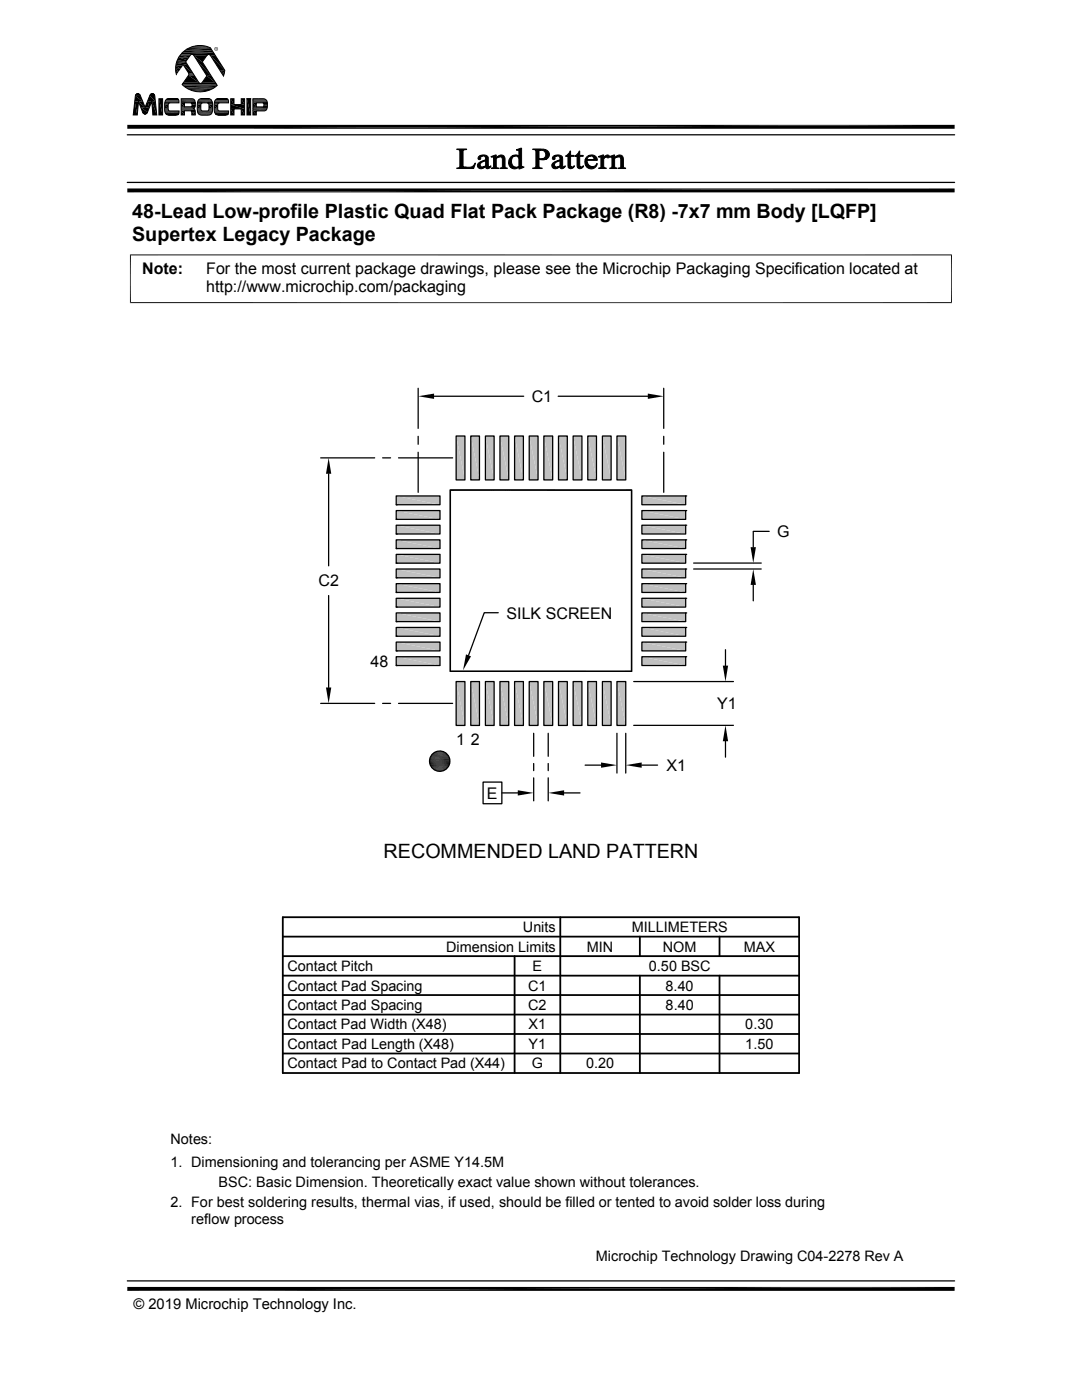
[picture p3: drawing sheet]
<svg xmlns="http://www.w3.org/2000/svg" width="216mm" height="279mm" viewBox="0 0 216 279" stroke-linecap="round" stroke-linejoin="round" font-family="sans-serif">
<g fill="#c0c0c0">
<path d="M123.1 87l1.8 8.8h-1.8z"/>
<path d="M123.1 87h1.8v8.8z"/>
<path d="M120.2 87l1.7 8.8h-1.7z"/>
<path d="M120.2 87h1.7v8.8z"/>
<path d="M117.3 87l1.7 8.8h-1.7z"/>
<path d="M117.3 87h1.7v8.8z"/>
<path d="M114.4 87l1.7 8.8h-1.7z"/>
<path d="M114.4 87h1.7v8.8z"/>
<path d="M111.4 87l1.8 8.8h-1.8z"/>
<path d="M111.4 87h1.8v8.8z"/>
<path d="M108.5 87l1.8 8.8h-1.8z"/>
<path d="M108.5 87h1.8v8.8z"/>
<path d="M105.6 87l1.8 8.8h-1.8z"/>
<path d="M105.6 87h1.8v8.8z"/>
<path d="M102.7 87l1.7 8.8h-1.7z"/>
<path d="M102.7 87h1.7v8.8z"/>
<path d="M99.8 87l1.7 8.8h-1.7z"/>
<path d="M99.8 87h1.7v8.8z"/>
<path d="M96.9 87l1.7 8.8h-1.7z"/>
<path d="M96.9 87h1.7v8.8z"/>
<path d="M93.9 87l1.8 8.8h-1.8z"/>
<path d="M93.9 87h1.8v8.8z"/>
<path d="M91 87l1.8 8.8h-1.8z"/>
<path d="M91 87h1.8v8.8z"/>
<path d="M128.1 99l8.7 1.7h-8.7z"/>
<path d="M128.1 99h8.7v1.7z"/>
<path d="M79.1 99l8.7 1.7h-8.7z"/>
<path d="M79.1 99h8.7v1.7z"/>
<path d="M128.1 101.9l8.7 1.8h-8.7z"/>
<path d="M128.1 101.9h8.7v1.8z"/>
<path d="M79.1 101.9l8.7 1.8h-8.7z"/>
<path d="M79.1 101.9h8.7v1.8z"/>
<path d="M128.1 104.8l8.7 1.8h-8.7z"/>
<path d="M128.1 104.8h8.7v1.8z"/>
<path d="M79.1 104.8l8.7 1.8h-8.7z"/>
<path d="M79.1 104.8h8.7v1.8z"/>
<path d="M128.1 107.7l8.7 1.8h-8.7z"/>
<path d="M128.1 107.7h8.7v1.8z"/>
<path d="M79.1 107.7l8.7 1.8h-8.7z"/>
<path d="M79.1 107.7h8.7v1.8z"/>
<path d="M128.1 110.6l8.7 1.8h-8.7z"/>
<path d="M128.1 110.6h8.7v1.8z"/>
<path d="M79.1 110.6l8.7 1.8h-8.7z"/>
<path d="M79.1 110.6h8.7v1.8z"/>
<path d="M128.1 113.6l8.7 1.7h-8.7z"/>
<path d="M128.1 113.6h8.7v1.7z"/>
<path d="M79.1 113.6l8.7 1.7h-8.7z"/>
<path d="M79.1 113.6h8.7v1.7z"/>
<path d="M128.1 116.5l8.7 1.7h-8.7z"/>
<path d="M128.1 116.5h8.7v1.7z"/>
<path d="M79.1 116.5l8.7 1.7h-8.7z"/>
<path d="M79.1 116.5h8.7v1.7z"/>
<path d="M128.1 119.4l8.7 1.8h-8.7z"/>
<path d="M128.1 119.4h8.7v1.8z"/>
<path d="M79.1 119.4l8.7 1.8h-8.7z"/>
<path d="M79.1 119.4h8.7v1.8z"/>
<path d="M128.1 122.3l8.7 1.8h-8.7z"/>
<path d="M128.1 122.3h8.7v1.8z"/>
<path d="M79.1 122.3l8.7 1.8h-8.7z"/>
<path d="M79.1 122.3h8.7v1.8z"/>
<path d="M128.1 125.2l8.7 1.8h-8.7z"/>
<path d="M128.1 125.2h8.7v1.8z"/>
<path d="M79.1 125.2l8.7 1.8h-8.7z"/>
<path d="M79.1 125.2h8.7v1.8z"/>
<path d="M128.1 128.1l8.7 1.8h-8.7z"/>
<path d="M128.1 128.1h8.7v1.8z"/>
<path d="M79.1 128.1l8.7 1.8h-8.7z"/>
<path d="M79.1 128.1h8.7v1.8z"/>
<path d="M128.1 131.1l8.7 1.7h-8.7z"/>
<path d="M128.1 131.1h8.7v1.7z"/>
<path d="M79.1 131.1l8.7 1.7h-8.7z"/>
<path d="M79.1 131.1h8.7v1.7z"/>
<path d="M123.1 136l1.8 8.8h-1.8z"/>
<path d="M123.1 136h1.8v8.8z"/>
<path d="M120.2 136l1.7 8.8h-1.7z"/>
<path d="M120.2 136h1.7v8.8z"/>
<path d="M117.3 136l1.7 8.8h-1.7z"/>
<path d="M117.3 136h1.7v8.8z"/>
<path d="M114.4 136l1.7 8.8h-1.7z"/>
<path d="M114.4 136h1.7v8.8z"/>
<path d="M111.4 136l1.8 8.8h-1.8z"/>
<path d="M111.4 136h1.8v8.8z"/>
<path d="M108.5 136l1.8 8.8h-1.8z"/>
<path d="M108.5 136h1.8v8.8z"/>
<path d="M105.6 136l1.8 8.8h-1.8z"/>
<path d="M105.6 136h1.8v8.8z"/>
<path d="M102.7 136l1.7 8.8h-1.7z"/>
<path d="M102.7 136h1.7v8.8z"/>
<path d="M99.8 136l1.7 8.8h-1.7z"/>
<path d="M99.8 136h1.7v8.8z"/>
<path d="M96.9 136l1.7 8.8h-1.7z"/>
<path d="M96.9 136h1.7v8.8z"/>
<path d="M93.9 136l1.8 8.8h-1.8z"/>
<path d="M93.9 136h1.8v8.8z"/>
<path d="M91 136l1.8 8.8h-1.8z"/>
<path d="M91 136h1.8v8.8z"/>
</g>
<g fill="none" stroke="#000" stroke-width=".25">
<path d="M25.4 36.4h165.1M25.4 26.9h165.1M83.4 77.5v8M86.6 79.1h17.9M111.4 79.1h17.9M132.4 77.5v8M64 91.4h10.8M65.6 94.6v18.3M76.3 91.4h1.6M79.1 99h8.7v1.7h-8.7zM79.5 91.4h10.8M83.4 87.1v1.6"/>
<path d="M83.4 90.3v8M89.9 97.8h36.1v36.2h-36.1zM91 87h1.8v8.8h-1.8zM93.9 87h1.8v8.8h-1.8zM96.9 87h1.7v8.8h-1.7zM99.8 87h1.7v8.8h-1.7zM102.7 87h1.7v8.8h-1.7zM105.6 87h1.8v8.8h-1.8zM108.5 87h1.8v8.8h-1.8zM111.4 87h1.8v8.8h-1.8zM114.4 87h1.7v8.8h-1.7zM117.3 87h1.7v8.8h-1.7z"/>
<path d="M120.2 87h1.7v8.8h-1.7zM123.1 87h1.8v8.8h-1.8zM128.1 99h8.7v1.7h-8.7zM132.4 87.1v1.6M132.4 90.3v8M136.8 99h.1M65.6 118.9v18.3M79.1 119.4h8.7v1.8h-8.7zM79.1 116.5h8.7v1.7h-8.7zM79.1 118.2h.1M79.1 113.6h8.7v1.7h-8.7zM79.1 115.3h.1"/>
<path d="M79.1 110.6h8.7v1.8h-8.7zM79.1 112.4h.1M79.1 107.7h8.7v1.8h-8.7zM79.1 109.5h.1M79.1 104.8h8.7v1.8h-8.7zM79.1 106.6h.1M79.1 101.9h8.7v1.8h-8.7zM79.1 103.7h.1M79.1 100.7h.1M128.1 101.9h8.7v1.8h-8.7zM128.1 104.8h8.7v1.8h-8.7zM128.1 107.7h8.7v1.8h-8.7z"/>
<path d="M128.1 110.6h8.7v1.8h-8.7zM128.1 113.6h8.7v1.7h-8.7zM128.1 116.5h8.7v1.7h-8.7zM128.1 119.4h8.7v1.8h-8.7zM136.8 101.9h.1M136.8 104.8h.1M136.8 107.7h.1M136.8 110.6h.1M136.8 113.6h.1M136.8 116.5h.1M136.8 119.4h.1M138.4 113.6h13.5"/>
<path d="M138.4 112.4h13.5M150.3 116.7v3.2M153.5 106h-3.2v3.2M79.1 131.1h8.7v1.7h-8.7zM79.1 132.8h.1M79.1 128.1h8.7v1.8h-8.7zM79.1 129.9h.1M79.1 125.2h8.7v1.8h-8.7zM79.1 127h.1M79.1 122.3h8.7v1.8h-8.7zM79.1 124.1h.1M79.1 121.2h.1"/>
<path d="M91 136h1.8v8.8h-1.8zM93.9 136h1.8v8.8h-1.8zM96.9 136h1.7v8.8h-1.7zM99.4 122.3h-2.8l-3.1 8.5M99.8 136h1.7v8.8h-1.7zM102.7 136h1.7v8.8h-1.7zM105.6 136h1.8v8.8h-1.8zM108.5 136h1.8v8.8h-1.8zM111.4 136h1.8v8.8h-1.8zM114.4 136h1.7v8.8h-1.7zM117.3 136h1.7v8.8h-1.7zM120.2 136h1.7v8.8h-1.7z"/>
<path d="M123.1 136h1.8v8.8h-1.8zM126.4 136h19.9M128.1 122.3h8.7v1.8h-8.7zM128.1 125.2h8.7v1.8h-8.7zM128.1 128.1h8.7v1.8h-8.7zM128.1 131.1h8.7v1.7h-8.7zM136.8 122.3h.1M136.8 125.2h.1M136.8 128.1h.1M136.8 131.1h.1M144.8 129.7v3.1M64 140.4h10.8"/>
<path d="M76.3 140.4h1.6M79.5 140.4h10.8M96.4 156.1h3.7v4.3h-3.7zM100.1 158.2h3.2M106.5 146.3v4.6M106.5 152.4v1.4M106.5 155.2v4.6M109.4 146.3v4.6M109.4 152.4v1.4M109.4 155.2v4.6M112.6 158.2h3.1M116.8 152.7h3.1"/>
<path d="M123.1 146.3v8M124.9 146.3v8M126.4 144.8h19.9M128 152.7h3.2M144.8 147.9v3.2M25.4 255.6h165.1"/>
<circle cx="87.7" cy="151.9" r="2.03"/>
</g>
<g fill="#000" stroke="#000" stroke-width=".2">
<path d="M98 31.2l.3 .1zM103.1 29.9h.2zM119.4 31.2l.3 .1zM121.6 31.2l.3 .1z"/>
<path d="M91.1 29.7h2l-.5 .2-.2 .5v2.8l.2 .2h.4h-1.3l.1-3.1a.43 .43 0 0 0-.7-.5z" fill-rule="evenodd"/>
<path d="M91.1 33.5l3-.2 .8-.7-.4 1h-3.4z" fill-rule="evenodd"/>
<path d="M95.5 31.3l.3-.2h.6h-.2a.42 .42 0 0 0-.3 .6l-.2 .2a.32 .32 0 0 1-.3-.2 .32 .32 0 0 1 .1-.4z" fill-rule="evenodd"/>
<path d="M95.5 32.5l.8-.4h.6a1.12 1.12 0 0 0-1.1 .9l.4 .3 .6 .1a.78 .78 0 0 1-1 .3 .78 .78 0 0 1-.5-1z" fill-rule="evenodd"/>
<path d="M95.8 31.1l.2-.1a1.19 1.19 0 0 1 1.4 .5l.1 1.7 .3 .2a.49 .49 0 0 1-.4 .3 .49 .49 0 0 1-.5-.3v-.1l-.2-.1 .2-.1v-1l-.4-.1 .4-.2a.51 .51 0 0 0-.5-.7z" fill-rule="evenodd"/>
<path d="M96.3 33.4l.6-.1z" fill-rule="evenodd"/>
<path d="M97.6 33.3l.3-.2-.1 .3z" fill-rule="evenodd"/>
<path d="M98 31.2l1-.3v.6h-.5z" fill-rule="evenodd"/>
<path d="M98.5 31.5l1.3-.2-.8 .3v1.4a.39 .39 0 0 0 .1 .4 .39 .39 0 0 0 .4 .1v.1h-1.5l.5-.3z" fill-rule="evenodd"/>
<path d="M99.3 31.3a.84 .84 0 0 1 .9-.4 .84 .84 0 0 1 .6 .8v1.6l.4 .3h-1.4l.3-.1 .1-.3v-1.6l-.4-.3z" fill-rule="evenodd"/>
<path d="M101.8 31.4l.5-.3h.6a1.19 1.19 0 0 0-.8 1.2 1.19 1.19 0 0 0 .9 1.1h-1.1a1.4 1.4 0 0 1-.1-2z" fill-rule="evenodd"/>
<path d="M102.3 31.1l.7-.2 .5 .3z" fill-rule="evenodd"/>
<path d="M103.1 29.9l1-.3v3.4l.2 .3h-.8a1.18 1.18 0 0 1-1.6 .1h1.1l.5-.3v-1.4l-.3-.5h.3v-1.1z" fill-rule="evenodd"/>
<path d="M103.5 33.3l1.1 .1-1.1 .3z" fill-rule="evenodd"/>
<path d="M106.8 30h1.2h-.5v1.6l1.6 .1-1.6 .1 .1 1.4a.47 .47 0 0 0 .6 .3v.1h-1.9l.6-.2v-.3z" fill-rule="evenodd"/>
<path d="M106.3 29.7l1.8 .1a1.12 1.12 0 0 1 1.3 .5 1.12 1.12 0 0 1-.3 1.4h-1a.86 .86 0 0 0 .8-.7 .86 .86 0 0 0-.5-1h-1.6z" fill-rule="evenodd"/>
<path d="M107.5 31.8h1.4z" fill-rule="evenodd"/>
<path d="M110.4 31.2l.2-.1h.6a.42 .42 0 0 0-.5 .6 .33 .33 0 0 1-.5 0 .33 .33 0 0 1 .2-.5z" fill-rule="evenodd"/>
<path d="M110.4 32.5l.9-.5 .4 .1a1.08 1.08 0 0 0-1 .9l.3 .3 .6 .1a.79 .79 0 0 1-1 .2 .79 .79 0 0 1-.4-.9z" fill-rule="evenodd"/>
<path d="M110.6 31.1l.5-.2a.87 .87 0 0 1 1.2 .7v1.6l.4 .2a.49 .49 0 0 1-.5 .3 .49 .49 0 0 1-.4-.3l-.1-.1-.2-.1 .2-.1v-1l-.4-.1 .4-.2a.51 .51 0 0 0-.5-.7z" fill-rule="evenodd"/>
<path d="M111.1 33.4l.6-.1z" fill-rule="evenodd"/>
<path d="M112.4 33.3l.4-.2-.1 .3z" fill-rule="evenodd"/>
<path d="M113.7 30.1h.2v.9h.6v.2h-.6v1.9l.3 .2-.8 .1-.1-2.2-.4-.1 .5-.4z" fill-rule="evenodd"/>
<path d="M113.4 33.4l.9-.1 .3-.2v.1a.68 .68 0 0 1-1.2 .2z" fill-rule="evenodd"/>
<path d="M115.6 30.1l.1 .9h.7v.2h-.7v1.7l.1 .4h.2l-.8 .1-.1-2.2-.4-.1 .5-.4z" fill-rule="evenodd"/>
<path d="M115.2 33.4l.9-.1 .2-.2h.2l-.1 .1a.68 .68 0 0 1-1.2 .2z" fill-rule="evenodd"/>
<path d="M117.1 31.3l.3-.2h.5a.72 .72 0 0 0-.7 .7l-.4 .1z" fill-rule="evenodd"/>
<path d="M117.4 31.1a1.17 1.17 0 0 1 1.8 .9h-2a1.1 1.1 0 0 0 1 1.2l-1.2 .1-.3-.7 .1-.7 1.7-.1v-.1a.61 .61 0 0 0-.6-.6z" fill-rule="evenodd"/>
<path d="M117 33.3l1.2-.1a.92 .92 0 0 0 .9-.6 1.18 1.18 0 0 1-.8 1.1 1.18 1.18 0 0 1-1.3-.4z" fill-rule="evenodd"/>
<path d="M119.4 31.2l1.1-.3v.6h.1l-.1 .2v1.6l.5 .3h-1.5l.4-.3v-1.8z" fill-rule="evenodd"/>
<path d="M120.6 31.3h.3l-.4 .2z" fill-rule="evenodd"/>
<path d="M120.6 31.3a.5 .5 0 0 1 .6-.4 .5 .5 0 0 1 .4 .5l-.3 .1z" fill-rule="evenodd"/>
<path d="M121.6 31.2l1-.3v.6h-.5z" fill-rule="evenodd"/>
<path d="M122.1 31.5l1.3-.2-.8 .3 .1 1.7 .4 .3h-1.4l.4-.3z" fill-rule="evenodd"/>
<path d="M122.9 31.3a.84 .84 0 0 1 .9-.4 .84 .84 0 0 1 .6 .9v1.5l.4 .3h-1.4l.3-.1 .2-.3-.1-1.6-.4-.3z" fill-rule="evenodd"/>
</g>
<g fill="#000">
<path d="M27 19.1l1 .1h-1zM27 19.1h1v.1zM27 19.2l1.5 1.1h-1.6zM27 19.2h1l.5 1.1zM27 19l1 .1zM27.1 18.9h.9zM27.1 18.9l.9 .1zM27.1 18.9h.8zM27.2 18.8l.7 .1zM27.2 18.8h.6zM27.2 18.8h.5zM27.3 18.7l.4 .1z"/>
<path d="M27.3 18.7h.4zM27.4 18.7h.2zM27.4 18.7h.3zM27.5 18.7h.1zM29.9 19.1l1.1 1.1h-1.6zM29.9 19.1h1l.1 1.1zM29.9 19h1zM29.9 19l1 .1zM29.9 18.9l1 .1zM29.9 18.9h.9zM30 18.9h.8zM30.1 18.8l.7 .1z"/>
<path d="M30.1 18.8h.6zM30.1 18.7l.5 .1zM30.1 18.7h.5zM30.2 18.7h.4zM30.2 18.7h.3zM30.3 18.7h.2zM31.7 19.7l.7 3.2h-.7zM31.7 19.7h.7v3.2zM33.5 19.7h2zM33.5 19.7h1.9zM33.5 19.7h1.8zM33.6 19.7h1.7z"/>
<path d="M35 13.7l.6 .6h-.5zM35 13.7h1l-.4 .6zM35.1 13.1l.9 .6h-1zM35.1 13.1h1.4l-.5 .6zM35.1 14.3l.1 .6zM35.1 14.3h.5l-.4 .6zM35.1 13l1.4 .1h-1.4zM35.1 13h1.5l-.1 .1zM35.3 12.3l1.9 .3h-2zM35.3 12.3h1.7l.2 .3zM35.4 12l1.6 .3h-1.7zM35.4 12h1.9l-.3 .3z"/>
<path d="M35.6 11.5l1.7 .5h-1.9zM35.6 11.5h2.1l-.4 .5zM36.6 13l1.9 1.6h-.9zM36.6 13h.8l1.1 1.6zM37.6 15l2.1 1.5h-3.1zM37.6 15h1.2l.9 1.5zM37.6 14.6h.9zM37.7 14.6l.9 .1zM37.7 15h1.1zM37.7 14.7l.9 .1zM37.7 14.9l1 .1zM37.7 14.8l1 .1z"/>
<path d="M37.7 14.9h1zM38.7 11l1.7 1.4h-.9zM38.7 11h2.6l-.9 1.4zM38.7 18.2l1.9 .1zM39 9.2h1.8zM39 9.1l1.8 .1zM39.3 18.3h1.3zM39.5 12.4l2.6 2.7h-.8zM39.5 12.4h.9l1.7 2.7zM39 9.1h1.7zM39.6 9.1h1.1zM39.6 9.1h.6z"/>
<path d="M39.9 19.7h2zM40 19.7h1.9zM40 19.7h1.8zM40.1 19.7h1.7zM40.1 19.7h1.6zM41.3 15.1l1.7 1.4h-2.7zM41.3 15.1h.8l.9 1.4zM41.6 10.9h1.2zM41.7 10.9h1.2zM41.8 10.9h1.1zM41.9 10.9l1 .1zM41.9 11h1z"/>
<path d="M42 11l2.9 3h-1zM42 11h.9l2 3zM42.8 9.8v.1zM42.8 9.6v.2zM42.8 9.9l.1 .1zM42.9 9.5l-.1 .1zM42.9 9.7l-.1 .1zM42.9 9.9v.1zM42.9 10l.1 .1zM42.8 9.6h.1zM42.9 9.5h.1zM43 10.1l.1 .1z"/>
<path d="M43 9.4l.1 .1zM43.1 10.1h.2zM43.1 9.4l.2 .1zM43.3 10.1l.1-.1zM43.3 19.7h2zM43.3 9.4v.2zM43.4 9.9l-.1 .1zM43.4 19.7h1.9zM43.4 19.7h1.8zM43.3 9.6l.1 .1zM43.3 10l.2-.1zM43.4 9.8v.1z"/>
<path d="M43.4 9.7v.1zM43.5 19.7h1.7zM43.4 9.5l.1 .1zM43.4 9.9l.1-.1zM43.5 9.6l-.1 .2zM43.9 14l.9 .6h-.6zM43.9 14h1l-.1 .6zM44.2 14.6l.4 .5zM44.2 14.6h.6l-.2 .5zM46 19.7l.7 1.2h-.7zM46 19.7h.7v1.2zM48.1 19.7l.7 1.2h-.7z"/>
<path d="M48.1 19.7h.7v1.2zM49.3 19.7l.7 3.2h-.7zM49.3 19.7h.7v3.2zM26.9 20.3h.7zM26.9 20.3l.5 2.6h-.8zM26.9 20.3h.7l-.2 2.6zM27.6 20.3h.9zM27.6 20.3l1.4 1.1h-.9zM27.6 20.3h.9l.5 1.1zM28.1 21.4l1.3 1h-.9zM28.1 21.4h1.7l-.4 1zM28.5 22.4h.9z"/>
<path d="M28.5 22.4l.9 .1zM28.5 22.5h.9zM28.5 22.5l.8 .1zM28.6 22.6h.7zM28.6 22.6l.6 .1zM28.7 22.7h.5zM28.7 22.7h.4zM28.8 22.7h.3zM28.8 22.7l.2 .1zM28.9 22.8h.1zM29.4 20.2l.4 1.2h-.8zM29.4 20.2h.9l-.5 1.2z"/>
<path d="M30.3 20.2l1 2.7h-.8zM30.3 20.2h.7l.3 2.7zM32.9 20.7l.7 .1zM32.9 20.7h.7zM32.9 20.8h.7zM32.9 20.8l.6 .2h-.6zM32.9 20.8h.7l-.1 .2zM32.9 21l.6 .7h-.6zM32.9 21h.6v.7zM32.9 21.7l.7 .1h-.7zM32.9 21.7h.6l.1 .1zM32.9 21.8h.7z"/>
<path d="M32.9 21.8l.7 .1zM32.9 21.9h.7zM32.9 21.9l.7 .1zM32.9 20.5h1zM32.9 20.5l.9 .1zM32.9 20.6h.8zM32.9 20.6h.9zM32.9 20.6l.7 .1zM32.9 22l.8 .1zM32.9 22.1h.8zM32.9 22.1h.9zM33.4 22.9h2z"/>
<path d="M33.5 22.9l1.7 .1zM33.5 22.9h1.9zM33.6 23h1.6zM33.6 23h1.4zM36.2 20.5l.6 .8h-.6zM36.2 20.5h.6v.8zM36.2 22.1l.6 .8h-.6zM36.2 22.1h.6v.8zM38.1 20.5h.8zM38.1 22.1h.8zM38.1 20.5h.9zM38.1 21.3h.8z"/>
<path d="M38.1 22.1l.8 .1zM38.1 20.5l.9 .1zM38.2 22.2h.7zM38.2 20.6h.8zM38.2 21.3h.7zM38.2 20.6l.8 .1zM38.2 21.2l.7 .1zM38.2 22.2l.7 .1zM38.3 20.7h.7zM38.2 21.2h.7zM38.3 21.2h.6zM38.3 22.3l.7 .1z"/>
<path d="M38.3 22.4h.7zM38.3 22.4l.7 .5h-.7zM38.3 22.4h.7v.5zM38.3 20.7l.7 .1zM38.3 20.8h.7zM38.3 21.1h.6zM38.3 21.1l.6 .1zM38.3 20.8l.7 .2h-.7zM38.3 20.8h.7v.2zM38.3 21l.7 .1zM38.3 21.1h.7zM39.4 20.7l.7 .1z"/>
<path d="M39.4 20.7h.7zM39.4 20.8h.7zM39.4 20.8l.7 .2h-.7zM39.4 20.8h.7v.2zM39.4 21l.7 .7h-.7zM39.4 21h.7v.7zM39.4 21.7l.7 .1h-.7zM39.4 21.7h.7v.1zM39.4 21.8h.7zM39.4 21.8l.7 .1zM39.4 21.9h.7zM39.4 21.9l.8 .1z"/>
<path d="M39.4 20.5h1zM39.4 20.5l.9 .1zM39.4 20.6h.8zM39.4 20.6h.9zM39.4 20.6l.8 .1zM39.4 20.7h.8zM39.4 22l.8 .1zM39.4 22.1h.8zM39.4 22.1h.9zM39.4 22.1h1zM39.9 22.9l1.8 .1zM39.9 22.9h2z"/>
<path d="M40.1 23h1.3zM40.1 23h1.6zM41.3 20.5h1.1zM41.4 20.5l1 .1zM41.5 20.6h.9zM41.4 22.1h1zM41.5 22.1h.9zM41.6 20.6l.8 .1zM41.6 22.1h.8zM41.6 20.7h.8zM41.6 22l.8 .1zM41.6 20.7l.8 .1z"/>
<path d="M41.7 20.8h.7zM41.7 21.9l.7 .1zM41.7 20.8l.7 .2h-.7zM41.7 20.8h.7v.2zM41.7 21.8h.7zM41.7 21.8l.7 .1zM41.7 21.9h.7zM41.7 21l.7 .7h-.7zM41.7 21h.7v.7zM41.7 21.7l.7 .1h-.7zM41.7 21.7h.7v.1zM42.7 20.7l.8 .1z"/>
<path d="M42.7 20.7h.8zM42.7 20.8h.8zM42.7 20.8l.7 .2h-.7zM42.7 20.8h.8l-.1 .2zM42.7 21l.7 .7h-.7zM42.7 21h.7v.7zM42.7 21.7l.8 .1h-.8zM42.7 21.7h.7l.1 .1zM42.7 21.8h.8zM42.7 21.8l.8 .1zM42.7 21.9h.8zM42.8 20.5h1z"/>
<path d="M42.8 20.5l.9 .1zM42.8 20.6h.8zM42.8 20.6h.9zM42.8 20.6l.7 .1zM42.8 20.7h.7zM42.8 21.9l.7 .1zM42.8 22l.8 .1zM42.8 22.1h.8zM42.8 22.1h.9zM43.3 22.9h2zM43.4 22.9l1.7 .1zM43.4 22.9h1.9z"/>
<path d="M43.5 23h1.6zM43.5 23h1.4zM46 20.9l2.8 .8h-2.8zM46 20.9h2.8v.8zM46 21.7l.7 1.2h-.7zM46 21.7h.7v1.2zM48.1 21.7l.7 1.2h-.7zM48.1 21.7h.7v1.2zM50.5 20.5l.6 .8h-.6zM50.5 20.5h.6v.8zM50.5 22.1l.6 .8h-.6zM50.5 22.1h.6v.8z"/>
<path d="M52.4 20.5h.9zM52.5 20.5l.8 .1zM52.5 20.6h.8zM52.5 21.3h.8zM52.6 20.6h.7zM52.6 21.3h.7zM52.6 20.6l.7 .1zM52.6 21.2l.7 .1zM52.6 20.7h.8zM52.6 20.7l.8 .1h-.7zM52.6 20.7h.8v.1zM52.6 21.1h.7z"/>
<path d="M52.6 21.1h.8zM52.6 21.1l.7 .1zM52.6 21.2h.7zM52.7 20.8l.7 .3h-.7zM52.7 20.8h.7v.3zM52.7 21.1h.7zM25.4 38.4l165.1-.8v.8zM25.4 37.6h165.1l-165.1 .8zM25.4 25.7l165.1-.8v.8zM25.4 24.9h165.1l-165.1 .8zM83.4 79.1l3.2-.6v1.1zM129.3 78.5l3.1 .6-3.1 .5z"/>
<path d="M65.6 91.4l.5 3.2h-1.1zM150.3 113.6l.5 3.1h-1zM149.8 109.2h1l-.5 3.2zM65 137.2h1.1l-.5 3.2zM93 130.6l1 .4-1.6 2.8zM144.2 132.8h1.1l-.5 3.2zM86.7 153.7l1.9 .1zM86.9 150.1l1.8 .1zM86.9 153.8h1.5zM86.9 153.8h1.7zM86.9 150.1h1.7zM87.1 150l1.5 .1z"/>
<path d="M87.1 153.8l1.1 .1zM87.1 153.8h1.3zM87.1 150h1.3zM87.3 149.9l1.1 .1zM87.3 153.9h.7zM87.3 153.9h.9zM87.3 149.9h.9zM87.5 149.9h.7zM87.5 153.9h.5zM87.5 149.9h.5zM103.3 157.7l3.2 .5-3.2 .6zM109.4 158.2l3.2-.5v1.1z"/>
<path d="M119.9 152.2l3.2 .5-3.2 .5zM124.9 152.7l3.1-.5v1zM144.8 144.8l.5 3.1h-1.1zM25.4 257.6l165.1-.8v.8zM25.4 256.8h165.1l-165.1 .8z"/>
</g>
<g fill="none" stroke="#000" stroke-width=".36">
<path d="M56.4 186.9h103M56.4 183h103v31.1h-103zM56.4 190.8h103M56.4 194.7h103M56.4 198.6h103M102.7 190.8v23.3M111.8 183v31.1M127.7 186.9v3.9M127.7 194.7v19.4M143.6 186.9v3.9M143.6 194.7v19.4M56.4 202.5h103"/>
<path d="M56.4 206.4h103M56.4 210.2h103"/>
</g>
<g fill="none" stroke="#000" stroke-width=".2">
<path d="M27.1 18.9a.52 .52 0 0 1 .9 .1l1 2.4 .9-2.4a.5 .5 0 0 1 .5-.3 .5 .5 0 0 1 .5 .4l.4 3.8h-.8l-.2-2.7-.9 2.2a.5 .5 0 0 1-.5 .4 .5 .5 0 0 1-.4-.4l-.9-2.1-.2 2.6h-.8zM31.7 19.7h.7v3.2h-.7zM33 20h2.7M33.1 20l.5-.3h1.6l.4 .2 .1 .6-2 .1-.2 .4v.7l.1 .3 .2 .1h1.9a.62 .62 0 0 1-.1 .7 .62 .62 0 0 1-.6 .2 2.3 2.3 0 0 1-1.9-.2l-.2-1a2.92 2.92 0 0 1 .2-1.8zM33.1 19.9h2.6M33.1 19.9h2.5M33.3 19.8h2.2M33.4 19.7h2.1M35.6 19.8h-2.4M36 10.9h2.1M36.1 10.8h6.7M36.2 19.7h2.1a.97 .97 0 0 1 .7 1.4l-.1 .3-.3 .3 .3 .2 .1 1h-.7v-.6l-.2-.2h-1.3v.8h-.6z"/>
<path d="M36.2 19.7h2.3M36.2 19.7h2.4M36.2 19.8h2.5M36.2 19.9h2.6M36.3 16.9h7M36.4 17h6.9M36.5 16.7h6.6M36.5 16.6h3.4M36.5 16.6h3.3M36.6 16.5h3.1M36.6 13l1.1 1.7-1.4 2.2a5.1 5.1 0 0 0 7 .1l-2.9-4.6 1-1.5h.5l2.7 4.3 .3-1.2-2.9-4.5a4.8 4.8 0 0 0-5.1 .6 4.8 4.8 0 0 0-1.7 4.8M36.9 17.4h6"/>
<path d="M37.5 17.7h4.9M37.8 9.5h4.2M37.9 9.4h4M38 11h-2.1M38.1 10.9h.3l.3 .1 2.6 4.1-1.1 1.5-.3 .1-.2-.2-2.7-4.2zM38.2 10.9h-2.2M38.4 10.9h4.4M38.4 9.3h3M38.4 9.2h2.9M38.5 10.9h3M38.6 11h2.8M38.6 11h2.7"/>
<path d="M38.7 18.2h2.5M39.6 20h2.6M39.6 20l.5-.3h1.5a.94 .94 0 0 1 .8 1.1v1.3a.84 .84 0 0 1-1 .9h-1.1a.9 .9 0 0 1-.9-1.1v-1.1zM39.6 19.9h2.6M39.6 19.9h2.5M39.7 19.8h2.4M39.8 19.8h2.2M40.1 16.6h3M40.2 16.6h2.9M40.3 16.5h2.7M42.9 20h2.7M43 20l.5-.3h1.6l.4 .2 .1 .6-2 .1-.2 .4v.7l.1 .3 .2 .1h1.9a.62 .62 0 0 1-.1 .7 .62 .62 0 0 1-.6 .2 2.3 2.3 0 0 1-1.9-.2l-.3-1a2.92 2.92 0 0 1 .3-1.8z"/>
<path d="M43 19.9h2.6M43 19.9h2.5M43.2 19.8h2.2M43.3 19.7h2M45.5 19.8h-2.4M46 19.7h.7v1.2h1.4v-1.2h.7v3.2h-.7v-1.2h-1.4v1.2h-.7zM49.3 19.7h.7v3.2h-.7zM49.3 19.7h.7M50.5 19.7h2.2M50.5 19.7h2.4M50.5 19.8h2.5M50.5 19.9h2.6"/>
<path d="M50.5 19.9h2.7M50.5 19.7h2.2a1.49 1.49 0 0 1 .5 2.2l-.5 .2h-1.6v.8h-.6zM32.9 20.5h2.8M32.9 22.2h2.8M32.9 22.3h2.8M32.9 20.4h2.8M32.9 20.3h2.8M32.9 22.4h2.8M32.9 22.5h2.8M32.9 20.2h2.8M33 20.1h2.7M33 22.6h2.7"/>
<path d="M33 22.7h2.7M33.1 22.7h2.6M33.1 22.8h2.6M33.2 22.8h2.4M33.3 22.9h2.3M33.4 22.9h2.1M36.2 20.1h2.7M36.2 20.2h2.7M36.2 21.3h2.7M36.2 21.4h2.7M36.2 21.5h2.7M36.2 21.6h2.6"/>
<path d="M36.2 21.6h2.5M36.2 21.7h2.5M36.2 21.8h2.6M36.2 21.9h2.7M36.2 22h2.7M36.2 22.1h2.7M36.8 20.5h1.3l.2 .2v.4l-.2 .2h-1.3zM39.4 20.5h3M39.4 22.2h3M39.4 20.4h3M39.4 22.3h3M39.4 22.5h2.9"/>
<path d="M39.4 20.2h3M39.5 22.6h2.8M39.5 20.1h2.8M39.5 22.7h2.7M39.6 22.8h2.6M39.7 22.8h2.4M39.8 22.9h2.2M40.2 20.7l.2-.2 1.1 .1 .2 .4-.1 1-.2 .1h-1.2l-.1-.4zM42.8 22.2h2.8M42.8 20.5h2.8M42.8 20.4h2.8M42.8 22.3h2.8"/>
<path d="M42.8 20.3h2.8M42.8 22.4h2.8M42.8 22.5h2.8M42.8 20.2h2.8M42.9 22.6h2.7M42.9 20.1h2.7M42.9 22.7h2.7M43 22.7h2.6M43 22.8h2.6M43.1 22.8h2.4M43.2 22.9h2.2M43.3 22.9h2"/>
<path d="M50.5 20.1h2.7M50.5 20.2h2.8M50.5 20.4h2.8M50.5 20.5h2.8M50.5 21.4h2.8M50.5 21.7h2.8M50.5 21.8h2.8M50.5 21.9h2.7M50.5 22h2.6M51.1 20.5h1.4l.1 .2v.5l-.1 .1h-1.4zM53 22.1h-2.5M26 50.8v9.7"/>
<path d="M189.9 50.8v9.7M189.9 50.9h-164M25.9 60.4h164M85.7 151.8h4.1M85.7 152h4.1M85.7 152.2h4M85.8 151.4h3.9M85.8 152.4h3.9M85.8 152.6h3.9M85.8 151.2h3.9M85.9 152.7h3.7M85.9 151.1h3.7"/>
<path d="M85.9 150.9h3.6M85.9 152.9h3.6M86 153.1h3.5M86 150.7h3.5M86.1 153.2h3.2M86.1 150.6h3.2M86.3 150.4h2.9M86.3 153.4h2.9M86.4 150.3h2.7M86.4 153.5h2.7M86.6 153.6h2.3M86.6 150.2h2.3"/>
<path d="M86.7 150.1h2M86.7 153.7h2"/>
</g>
<path d="M36.3 16.8h6.9M38 18.1h3.8M36.2 20.4h2.7M85.7 151.6h4" fill="none" stroke="#000" stroke-width=".21"/>
<path d="M37.3 9.6h4.8M37.5 17.9h4.9M50.5 21.5h2.8" fill="none" stroke="#000" stroke-width=".23"/>
<path d="M36.1 10.7h6.7M36.5 17.2h6.8M36.9 9.9h5.4" fill="none" stroke="#000" stroke-width=".34"/>
<path d="M36.4 10.3h6.2" fill="none" stroke="#000" stroke-width=".4"/>
<path d="M35.1 12.8h2.3M35.6 11.2h2.4" fill="none" stroke="#000" stroke-width=".42"/>
<path d="M37 17.6h5.9" fill="none" stroke="#000" stroke-width=".3"/>
<path d="M89.7 97.8h36.5M89.9 97.7v36.4M126 97.7v36.4M126.2 134h-36.5" fill="none" stroke="#000" stroke-width=".28"/>
<g font-size="3.9">
<text x="26.4" y="43.5">48-Lead Low-profile Plastic Quad Flat Pack Package (R8) -7x7 mm Body [LQFP]</text>
<text x="26.4" y="48">Supertex Legacy Package</text>
<text x="76.5" y="171.1">RECOMMENDED LAND PATTERN</text>
</g>
<g font-size="3.2">
<text x="28.4" y="54.6">Note:</text>
<text x="41.1" y="58.3">http://www.microchip.com/packaging</text>
<text x="41.1" y="54.6">For the most current package drawings, please see the Microchip Packaging Specification located at</text>
<text x="106.1" y="80.2">C1</text>
<text x="155.1" y="107.2">G</text>
<text x="63.5" y="117">C2</text>
<text x="101.1" y="123.4">SILK SCREEN</text>
<text x="73.9" y="133.1">48</text>
<text x="143.1" y="141.5">Y1</text>
<text x="91" y="148.6">1 2</text>
<text x="133" y="153.8">X1</text>
<text x="97.2" y="159.4">E</text>
</g>
<g font-size="2.9">
<text x="89" y="189.9">Dimension Limits</text>
<text x="104.3" y="186">Units</text>
<text x="117.1" y="189.9">MIN</text>
<text x="126" y="186">MILLIMETERS</text>
<text x="132.3" y="189.9">NOM</text>
<text x="148.4" y="189.9">MAX</text>
<text x="57.3" y="193.8">Contact Pitch</text>
<text x="57.3" y="197.7">Contact Pad Spacing</text>
<text x="105.4" y="197.7">C1</text>
<text x="106.3" y="193.8">E</text>
<text x="129.5" y="193.8">0.50 BSC</text>
<text x="132.8" y="197.7">8.40</text>
<text x="57.3" y="201.6">Contact Pad Spacing</text>
<text x="105.4" y="201.6">C2</text>
<text x="132.8" y="201.6">8.40</text>
<text x="57.3" y="209.3">Contact Pad Length (X48)</text>
<text x="57.3" y="205.4">Contact Pad Width (X48)</text>
<text x="105.5" y="209.3">Y1</text>
<text x="105.5" y="205.4">X1</text>
<text x="148.7" y="209.3">1.50</text>
<text x="148.7" y="205.4">0.30</text>
<text x="57.3" y="213.2">Contact Pad to Contact Pad (X44)</text>
<text x="106.1" y="213.2">G</text>
<text x="116.9" y="213.2">0.20</text>
<text x="34" y="228.3">Notes:</text>
<text x="34" y="232.9">1. Dimensioning and tolerancing per ASME Y14.5M</text>
<text x="43.6" y="236.9">BSC: Basic Dimension. Theoretically exact value shown without tolerances.</text>
<text x="34" y="241">2. For best soldering results, thermal vias, if used, should be filled or tented to avoid solder loss during</text>
<text x="38.1" y="244.3">reflow process</text>
<text x="118.9" y="251.7">Microchip Technology Drawing C04-2278 Rev A</text>
<text x="26.6" y="261.3">© 2019 Microchip Technology Inc.</text>
</g>
<text font-size=".6" x="43" y="10">R</text>
</svg>
